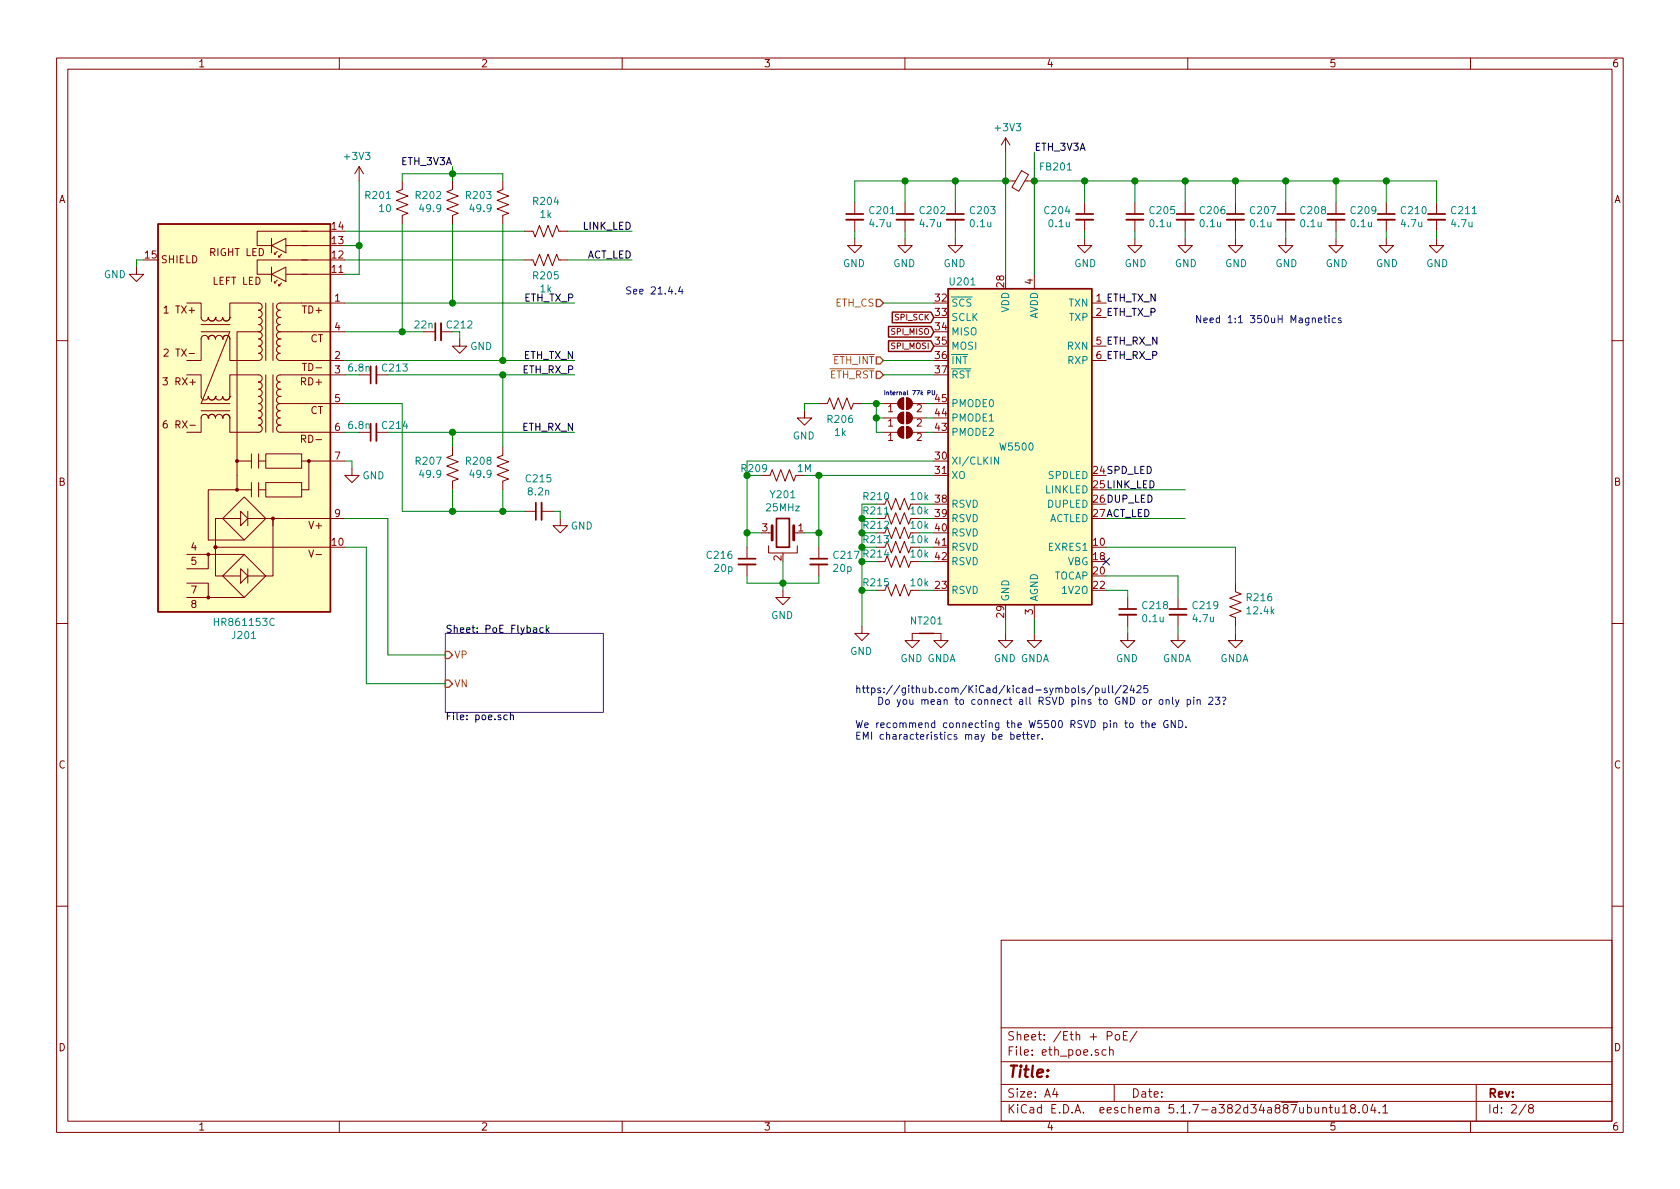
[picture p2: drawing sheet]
<svg xmlns="http://www.w3.org/2000/svg" width="297mm" height="210mm" viewBox="0 0 297 210" stroke-linecap="round" stroke-linejoin="round" font-family="sans-serif">
<g fill="none" stroke="#840000" stroke-width=".18">
<path d="M10 10.3h277v189.9h-277zM12 12.2h273v186.1h-273zM60 10.3v1.9M110 10.3v1.9M160 10.3v1.9M210 10.3v1.9M260 10.3v1.9M63.5 29.5l.8 1.2M63.5 29.5v2.5M63.5 29.5l-.8 1.2M71.1 32v1.5l-1 .4 2 .8-2 .7 2 .8-2 .8 2 .7-1 .4v1.5M80 32v1.5l-1 .4 2 .8-2 .7 2 .8-2 .8 2 .7-1 .4v1.5"/>
<path d="M88.9 32v1.5l-1 .4 2 .8-2 .7 2 .8-2 .8 2 .7-1 .4v1.5M151.1 35.8v2M151.1 38.9v2M160 35.8v2M160 38.9v2M168.9 35.8v2M168.9 38.9v2M177.8 24.4l-.8 1.2M177.8 24.4v2.5M177.8 24.4l.8 1.2M177.8 32h1.8M180.6 30.2l1.2 .7-1.7 2.9-1.2-.7z"/>
<path d="M181.2 32h1.7M191.8 35.8v2M191.8 38.9v2M200.7 35.8v2M200.7 38.9v2M209.5 35.8v2M209.5 38.9v2M218.4 35.8v2M218.4 38.9v2M227.3 35.8v2M227.3 38.9v2M236.2 35.8v2"/>
<path d="M236.2 38.9v2M245.1 35.8v2M245.1 38.9v2M254 35.8v2M254 38.9v2M24.1 47.2v1.3h1.3l-1.3 1.3-1.2-1.3h1.2M33 53.6h2.6v2.5a.63 .63 0 0 0 .6 .7 .63 .63 0 0 0 .6-.7 .63 .63 0 0 0 .7 .7 .63 .63 0 0 0 .6-.7M35.6 58.7h5l-5 12.7h5M35.6 57.4h5M36.8 59.9a.63 .63 0 0 1 .7-.6 .63 .63 0 0 1 .6 .6 .63 .63 0 0 1 .6-.6 .63 .63 0 0 1 .7 .6M36.8 59.9h.1M36.8 59.9a.63 .63 0 0 0-.6-.6 .63 .63 0 0 0-.6 .6v3.8h-2.6"/>
<path d="M38.1 56.1a.63 .63 0 0 0 .6 .7 .63 .63 0 0 0 .7-.7 .63 .63 0 0 0 .6 .7 .63 .63 0 0 0 .6-.7M38.1 56.1h.1M39.4 59.9h.1M40.6 56.1h.1M45.7 54.9a.63 .63 0 0 0 .7-.7 .63 .63 0 0 0-.7-.6h-5.1v2.5M45.7 54.9a.63 .63 0 0 1 .7 .6 .63 .63 0 0 1-.7 .6 .63 .63 0 0 1 .7 .7 .63 .63 0 0 1-.7 .6 .63 .63 0 0 1 .7 .6 .63 .63 0 0 1-.7 .7M45.7 54.9h.1M45.7 58.7a.63 .63 0 0 1 .7 .6 .63 .63 0 0 1-.7 .6 .63 .63 0 0 1 .7 .7 .63 .63 0 0 1-.7 .6 .63 .63 0 0 1 .7 .6 .63 .63 0 0 1-.7 .7 .63 .63 0 0 1 .7 .6 .63 .63 0 0 1-.7 .6h-5.1v-3.8a.63 .63 0 0 0-.6-.6 .63 .63 0 0 0-.6 .6M45.7 58.7h.1M45.7 58.7h-3.8v27.9M47 53.6v10.1M48 48.5l2.5-1.3v2.6z"/>
<path d="M48 43.4l2.5-1.2v2.5zM48 42.2v2.5M48 47.2v2.6M48.3 53.6v10.1M48.5 45h.3M48.5 50h.3M49 44.4l-.5 .6v-.3M49 49.5l-.5 .5v-.2M49.3 45.5h.2M49.3 50.5h.2M49.5 56.1a.63 .63 0 0 0-.6 .7 .63 .63 0 0 0 .6 .6 .63 .63 0 0 0-.6 .6 .63 .63 0 0 0 .6 .7M49.5 59.9h.1"/>
<path d="M49.5 58.7a.63 .63 0 0 0-.6 .6 .63 .63 0 0 0 .6 .6M49.5 59.9a.63 .63 0 0 0-.6 .7 .63 .63 0 0 0 .6 .6 .63 .63 0 0 0-.6 .6 .63 .63 0 0 0 .6 .7 .63 .63 0 0 0-.6 .6 .63 .63 0 0 0 .6 .6h11.5M49.5 56.1h.1M49.5 58.7h11.5M49.8 45l-.5 .5v-.3M49.8 50l-.5 .5v-.2M50.5 43.4h7.9M50.5 48.5h7.9M53.3 40.9h5.1M53.3 46h5.1M54.4 46h-8.9v2.5h2.5M54.4 40.9h-8.9v2.5h2.5"/>
<path d="M61 53.6h-11.5a.63 .63 0 0 0-.6 .6 .63 .63 0 0 0 .6 .7 .63 .63 0 0 0-.6 .6 .63 .63 0 0 0 .6 .6M74.9 58.7h2.1M78 58.7h2M81.3 59.9v1.3h-1.3l1.3 1.3 1.2-1.3h-1.2M92.7 40.9h1.5l.4 1 .8-2 .7 2 .8-2 .8 2 .7-2 .4 1h1.5M92.7 46h1.5l.4 1 .8-2 .7 2 .8-2 .8 2 .7-2 .4 1h1.5M151.1 42.2v1.2h-1.2l1.2 1.3 1.3-1.3h-1.3M160 42.2v1.2h-1.3l1.3 1.3 1.3-1.3h-1.3M168.9 42.2v1.2h-1.3l1.3 1.3 1.3-1.3h-1.3M182.9 48.5v2.5M191.8 42.2v1.2h1.2l-1.2 1.3-1.3-1.3h1.3M193 53.6h2.6"/>
<path d="M193 56.1h2.6M200.7 42.2v1.2h1.2l-1.2 1.3-1.3-1.3h1.3M209.5 42.2v1.2h1.3l-1.3 1.3-1.2-1.3h1.2M218.4 42.2v1.2h1.3l-1.3 1.3-1.2-1.3h1.2M227.3 42.2v1.2h1.3l-1.3 1.3-1.2-1.3h1.2M236.2 42.2v1.2h1.3l-1.3 1.3-1.3-1.3h1.3M245.1 42.2v1.2h1.3l-1.3 1.3-1.3-1.3h1.3M254 42.2v1.2h1.3l-1.3 1.3-1.3-1.3h1.3M10 60.2h2M29 61.8l.5-.1 .2 .1v.3v.2l-.7 .7h.7M29.5 74.4h-.3a.79 .79 0 0 0-.1 1.3l.4-.1v-.6l-.4-.1-.2 .3M33 66.3h2.6v3.8a.63 .63 0 0 0 .6 .6 .63 .63 0 0 0 .6-.6 .63 .63 0 0 0 .7 .6 .63 .63 0 0 0 .6-.6"/>
<path d="M35.6 72.6h5M36.8 73.9a.63 .63 0 0 1 .7-.6 .63 .63 0 0 1 .6 .6 .63 .63 0 0 1 .6-.6 .63 .63 0 0 1 .7 .6M36.8 73.9h.1M36.8 73.9a.63 .63 0 0 0-.6-.6 .63 .63 0 0 0-.6 .6v2.5h-2.6M38.1 70.1a.63 .63 0 0 0 .6 .6 .63 .63 0 0 0 .7-.6 .63 .63 0 0 0 .6 .6 .63 .63 0 0 0 .6-.6M38.1 70.1h.1M39.4 73.9a.63 .63 0 0 1 .6-.6 .63 .63 0 0 1 .6 .6v2.5h5.1a.63 .63 0 0 0 .7-.6 .63 .63 0 0 0-.7-.6 .63 .63 0 0 0 .7-.7 .63 .63 0 0 0-.7-.6M39.4 73.9h.1M40.6 70.1h.1M45.7 67.6a.63 .63 0 0 0 .7-.7 .63 .63 0 0 0-.7-.6h-5.1v3.8M45.7 67.6a.63 .63 0 0 1 .7 .6 .63 .63 0 0 1-.7 .6 .63 .63 0 0 1 .7 .7 .63 .63 0 0 1-.7 .6M45.7 67.6h.1"/>
<path d="M45.7 70.1a.63 .63 0 0 1 .7 .6 .63 .63 0 0 1-.7 .7 .63 .63 0 0 1 .7 .6 .63 .63 0 0 1-.7 .6 .63 .63 0 0 1 .7 .7 .63 .63 0 0 1-.7 .6M45.7 70.1h.1M45.7 73.9h.1M47 66.3v10.1M48.3 66.3v10.1M49.5 68.8h.1M49.5 70.1h.1M49.5 68.8a.63 .63 0 0 0-.6 .7 .63 .63 0 0 0 .6 .6M49.5 70.1a.63 .63 0 0 0-.6 .6 .63 .63 0 0 0 .6 .7M49.5 71.4a.63 .63 0 0 0-.6 .6 .63 .63 0 0 0 .6 .6 .63 .63 0 0 0-.6 .7 .63 .63 0 0 0 .6 .6 .63 .63 0 0 0-.6 .6 .63 .63 0 0 0 .6 .7M49.5 75.2h.1M49.5 75.2a.63 .63 0 0 0-.6 .6 .63 .63 0 0 0 .6 .6h11.5"/>
<path d="M49.5 71.4h11.5M61 66.3h-11.5a.63 .63 0 0 0-.6 .6 .63 .63 0 0 0 .6 .7 .63 .63 0 0 0-.6 .6 .63 .63 0 0 0 .6 .6M66.5 76.4h2.1M66.5 66.3h2.1M80 79v1.5l-1 .4 2 .8-2 .7 2 .8-2 .7 2 .8-1 .4v1.5M88.9 79v1.5l-1 .4 2 .8-2 .7 2 .8-2 .7 2 .8-1 .4v1.5M142.2 72.6v1.3h-1.2l1.2 1.3 1.3-1.3h-1.3M144.8 71.4h1.5l.4-1 .7 2 .8-2 .8 2 .7-2 .8 2 .4-1h1.5M156.2 71.4h2.5M156.2 73.9h2.5M156.2 76.4h2.5M159 70.7l.4-.3h.4v2a1.03 1.03 0 0 1-1-.6 1.03 1.03 0 0 1 .2-1.1z"/>
<path d="M159 73.2l.4-.3h.4v2a1.03 1.03 0 0 1-1-.6 1.03 1.03 0 0 1 .2-1.1zM159.1 75.7l.7-.3v2.1a1.02 1.02 0 0 1-1-.7 1.02 1.02 0 0 1 .3-1.1zM160.3 70.4a1.02 1.02 0 0 1 1 1 1.02 1.02 0 0 1-1 1zM160.3 72.9a1.02 1.02 0 0 1 1 1 1.02 1.02 0 0 1-1 1zM160.3 75.4a1.02 1.02 0 0 1 1 1 1.02 1.02 0 0 1-1 1.1zM161.3 71.4h2.5M161.3 73.9h2.5M161.3 76.4h2.5M193 61.2h2.6M193 63.7h2.6M285 60.2h2M33 98h10.2"/>
<path d="M36.8 98v2.6h-3.8M38.1 96.8h20.3M39.4 91.7l3.8-3.8 3.8 3.8-3.8 3.8zM41.9 86.6h2.5M41.9 86.6h-5.1v8.9h6.4M41.9 81.5h2.5M42.5 91.7h-4.4v10.1h4.4M42.5 90.4l1.3 1.3-1.3 1.3zM43.8 91.7h17.2M43.8 90.4v2.6M44.4 80.3v2.5M44.4 85.3v2.6"/>
<path d="M45.7 81.5h1.3M45.7 86.6h1.3M45.7 80.3v2.5M45.7 85.3v2.6M47 80.3h6.3v2.5h-6.3zM47 85.3h6.3v2.6h-6.3zM48.3 93v-1.3v10.1h-1.3M53.3 81.5h7.7M54.6 81.5v5.1h-1.3M62.2 82.8v1.3h-1.2l1.2 1.2 1.3-1.2h-1.3M92.7 90.4h2M95.8 90.4h2"/>
<path d="M99.1 91.7v1.3h-1.3l1.3 1.2 1.2-1.2h-1.2M132.1 96.8v2M132.1 99.8v2M135.9 96.5v1.3h5.1v-1.3M135.9 84.1h.2l.4-1 .8 2 .7-2 .8 2 .8-2 .7 2 .4-1M135.9 94.2h.6M140.3 94.2h.7M144.8 96.8v2M144.8 99.8v2M154.9 99.3h1.6l.3-1 .8 2 .8-2 .7 2 .8-2 .8 2 .3-1h1.6M156.5 94.2l.3-1 .8 2 .8-2 .7 2 .8-2 .8 2 .3-1M156.5 96.8l.3-1 .8 2 .8-2 .7 2 .8-2 .8 2 .3-1"/>
<path d="M156.5 89.1l.3-1 .8 2.1 .8-2.1 .7 2.1 .8-2.1 .8 2.1 .3-1.1M156.5 91.7l.3-1 .8 2 .8-2 .7 2 .8-2 .8 2 .3-1M10 110.3h2M33 103.1h3.8v2.6M33 105.7h10.2M39.4 101.8l3.8-3.8 3.8 3.8-3.8 3.9zM42.5 100.6l1.3 1.2-1.3 1.3zM43.8 100.6v2.5M43.8 101.8h3.2M138.4 104.4v1.3h-1.2l1.2 1.2 1.3-1.2h-1.3M152.4 110.7v1.3h-1.3l1.3 1.3 1.3-1.3h-1.3M154.9 104.4h1.6l.3-1 .8 2 .8-2 .7 2 .8-2 .8 2 .3-1h1.6"/>
<path d="M161.3 113.3h1.3l-1.3 1.2-1.3-1.2h1.3v-1.3h5.1v1.3h1.2l-1.2 1.2-1.3-1.2h1.3M177.8 112v1.3h-1.3l1.3 1.2 1.3-1.2h-1.3M182.9 112v1.3h1.2l-1.2 1.2-1.3-1.2h1.3M182.9 106.9v2.6M199.4 112v1.3h-1.3l1.3 1.2 1.3-1.2h-1.3M199.4 105.7v2M199.4 108.7v2M208.3 112v1.3h-1.3l1.3 1.2 1.2-1.2h-1.2M208.3 105.7v2M208.3 108.7v2M218.4 103.1v1.5l1.1 .4-2.1 .8 2.1 .7-2.1 .8 2.1 .8-2.1 .7 1 .4v1.5M218.4 112v1.3h-1.2l1.2 1.2 1.3-1.2h-1.3"/>
<path d="M285 110.3h2M10 160.2h2M177 166.3h108v32h-108zM285 160.2h2M60 198.3v1.9M110 198.3v1.9M160 198.3v1.9M177 194.8h108M177 191.8h108M177 187.8h108M177 181.8h108M186.5 192.5l-.4 1h1"/>
<path d="M186.8 193v1M195.6 185.7l-.5-.1-.3 .3 .2 .6h.6M195.8 183.2l.7-.1 .1-.2-.1-.3-.2-.2h-.5v1.5M196.2 185.7l.2-.1 .4 .1v.9M196.2 185.1v1.5M197 191.8v3M197.3 183.1l.2-.2 .4 .2v.7l-.2 .1-.4-.1zM198.6 183.1h.5M199.3 182.4h-.7v1.5h.7M201 182.3l-1.2 2M210 198.3v1.9M233.9 196v-.1a.37 .37 0 0 1 .6 .1v.8"/>
<path d="M233.9 195.8v1M235 195.8h.6M235.2 195.3v1.3l.4 .2M236.1 195.8v.9l.4 .1 .2-.1M236.7 195.8v1M237.4 195.8l.4-.5v1.5M237.4 196.8h.8M239.1 196l-.2-.2-.1-.2 .3-.3h.3l.2 .3v.2l-.7 .2a.48 .48 0 0 0 0 .7l.2 .1 .5-.1a.48 .48 0 0 0-.2-.7M240.3 196.7v.1M241.1 195.5l.3-.2a.94 .94 0 0 1 0 1.5l-.4-.3-.1-.6zM242.7 195.2l-.3 1.1h.9M243.1 195.8v1"/>
<path d="M243.9 196.7v.1M244.5 195.8l.4-.5v1.5M244.5 196.8h.9M260 198.3v1.9M261 191.8v6.5M269.8 195.2l-1.2 2M270.6 196l-.3-.2v-.2l.3-.3h.2l.3 .3-.1 .2-.6 .2a.48 .48 0 0 0-.1 .7l.3 .1 .4-.1a.48 .48 0 0 0-.2-.7"/>
</g>
<path d="M78.7 112h28v14h-28z" fill="none" stroke="#840084" stroke-width=".18"/>
<path d="M96 111h-.3l-.3 .2 .2 .6h.4M96.6 110.6v1.2M96.7 111.3l.4 .5M97.1 111l-.5 .5M89.7 126.5l-.4-.1-.2 .3 .1 .5h.5M90.2 126.6l.2-.2 .3 .1 .1 .8M90.2 126v1.3" fill="none" stroke="#000" stroke-width=".18"/>
<path d="M154.9 53h.7l.6 .6-.6 .6h-.7zM154.9 63.1h.7l.6 .6-.6 .7h-.7zM154.9 65.7h.7l.6 .6-.6 .6h-.7zM78.7 115.2h.7l.6 .6-.6 .7h-.7zM78.7 120.3h.7l.6 .6-.6 .6h-.7z" fill="none" stroke="#848400" stroke-width=".25"/>
<g fill="none" stroke="#840000" stroke-width=".33">
<path d="M149.6 38.9h3.1M158.5 38.9h3M167.4 38.9h3M190.2 38.9h3.1M199.1 38.9h3.1M208 38.9h3.1M216.9 38.9h3.1M225.8 38.9h3.1M234.7 38.9h3M243.6 38.9h3M252.5 38.9h3M78 57.1v3.1"/>
<path d="M66.5 64.8v3M66.5 74.9v3.1M95.8 88.9v3M130.6 99.8h3M143.3 99.8h3M197.9 108.7h3M206.8 108.7h3"/>
</g>
<g fill="none" stroke="#840000" stroke-width=".3">
<path d="M149.6 37.8h3.1M158.5 37.8h3M167.4 37.8h3M190.2 37.8h3.1M199.1 37.8h3.1M208 37.8h3.1M216.9 37.8h3.1M225.8 37.8h3.1M234.7 37.8h3M243.6 37.8h3M252.5 37.8h3M77 57.1v3.1"/>
<path d="M65.5 64.8v3M65.5 74.9v3.1M94.7 88.9v3M130.6 98.8h3M137.3 91.7h2.3v5.1h-2.3zM143.3 98.8h3M197.9 107.7h3M206.8 107.7h3"/>
</g>
<path d="M27.9 39.6h30.5v68.6h-30.5zM157.1 57.7h7.5l.5 1-.5 .9h-7.5zM157.8 55.2h6.8l.5 .9-.5 1h-6.8zM167.6 51h25.4v55.9h-25.4zM157.1 60.3h7.5l.5 .9-.5 .9h-7.5zM162.6 112h2.5" fill="none" stroke="#840000" stroke-width=".25"/>
<g fill="#ffffc2" stroke="#ffffc2" stroke-width=".18">
<path d="M167.6 51h25.4v55.9h-25.4z"/>
<path d="M27.9 39.6h30.5v68.6h-30.5z"/>
</g>
<path d="M176.6 80.8v1.3l-.8-1.3v1.3" fill="none" stroke="#008484" stroke-width=".18"/>
<path d="M136.5 93v2.5M140.3 93v2.5" fill="none" stroke="#840000" stroke-width=".51"/>
<g fill="#840000" stroke="#840000" stroke-width=".18">
<path d="M159 70.7l.4-.3h.4v2a1.03 1.03 0 0 1-1-.6 1.03 1.03 0 0 1 .2-1.1z"/>
<path d="M160.3 70.4a1.02 1.02 0 0 1 1 1 1.02 1.02 0 0 1-1 1z"/>
<path d="M159 73.2l.4-.3h.4v2a1.03 1.03 0 0 1-1-.6 1.03 1.03 0 0 1 .2-1.1z"/>
<path d="M160.3 72.9a1.02 1.02 0 0 1 1 1 1.02 1.02 0 0 1-1 1z"/>
<path d="M159.1 75.7l.7-.3v2.1a1.02 1.02 0 0 1-1-.7 1.02 1.02 0 0 1 .3-1.1z"/>
<path d="M160.3 75.4a1.02 1.02 0 0 1 1 1 1.02 1.02 0 0 1-1 1.1z"/>
<circle cx="41.9" cy="81.5" r=".25"/>
<circle cx="54.6" cy="81.5" r=".25"/>
<circle cx="48.3" cy="91.7" r=".25"/>
<circle cx="41.9" cy="86.6" r=".25"/>
<circle cx="38.1" cy="96.8" r=".25"/>
<circle cx="36.8" cy="98" r=".25"/>
<circle cx="36.8" cy="105.7" r=".25"/>
</g>
<g fill="none" stroke="#008400" stroke-width=".18">
<path d="M63.5 32v16.5h-2.5M71.1 32v-1.3h17.8v1.3M71.1 39.6v19.1M80 29.5v2.5M80 39.6v14M88.9 39.6v24.1M160 32v3.8M168.9 32v3.8M177.8 26.9v21.6M177.8 32h-26.7v3.8M182.9 26.9v21.6M182.9 32h71.1v3.8"/>
<path d="M191.8 32v3.8M200.7 32v3.8M209.5 32v3.8M218.4 32v3.8M227.3 32v3.8M236.2 32v3.8M245.1 32v3.8M25.4 46h-1.3v1.2M61 58.7h13.9M61 40.9h31.7M61 46h31.7M61 53.6h40.6"/>
<path d="M61 43.4h2.5M81.3 58.7v1.2M100.3 40.9h11.5M100.3 46h11.5M151.1 40.9v1.3M156.2 53.6h8.9M160 40.9v1.3M168.9 40.9v1.3M191.8 40.9v1.3M200.7 40.9v1.3M209.5 40.9v1.3M218.4 40.9v1.3"/>
<path d="M227.3 40.9v1.3M236.2 40.9v1.3M245.1 40.9v1.3M254 40.9v1.3M61 71.4h10.1v19h21.6M61 66.3h2.5M61 63.7h40.6M61 76.4h2.5M68.6 66.3h33M68.6 76.4h33M80 76.4v2.6M88.9 66.3v12.7"/>
<path d="M144.8 71.4h-2.6v1.2M152.4 71.4h3.8M154.9 71.4v5h1.3M154.9 73.9h1.3M156.2 66.3h8.9M156.2 63.7h8.9M163.8 71.4h1.3M163.8 73.9h1.3M163.8 76.4h1.3M61 81.5h1.2v1.3M61 91.7h7.6v24.1h10.1M61 96.8h3.8v24.1h13.9"/>
<path d="M80 86.6v3.8M88.9 86.6v3.8M97.8 90.4h1.3v1.3M132.1 94.2h2.5M138.4 99.3v5.1M142.2 84.1h22.9M142.2 94.2h2.6M144.8 84.1v12.7M152.4 99.3h2.5M152.4 89.1v21.6M162.6 99.3h2.5M162.6 91.7h2.5"/>
<path d="M162.6 89.1h2.5M162.6 96.8h2.5M162.6 94.2h2.5M165.1 81.5h-33v15.3M195.6 91.7h13.9M195.6 96.8h22.8v6.3M195.6 86.6h13.9M132.1 101.8v1.3h12.7v-1.3M152.4 104.4h2.5M162.6 104.4h2.5M177.8 109.5v2.5M182.9 109.5v2.5"/>
<path d="M195.6 104.4h3.8v1.3M195.6 101.8h12.7v3.9M199.4 110.7v1.3M208.3 110.7v1.3M218.4 110.7v1.3"/>
</g>
<g fill="none" stroke="#0000c2" stroke-width=".18">
<path d="M120.3 50.7l-.3 .9h.8M120.6 51.1v.9M212.3 55.8v1.3l-.7-1.3v1.3M212.9 56.6l.6-.1-.1-.2-.4-.1-.1 .2v.6h.5M213.9 56.6l.7-.1-.1-.2-.4-.1-.2 .2 .1 .6h.5M164.1 69.5l.4-.1v-.3h-.4v.7M164.8 69.1v.6l.2 .1 .2-.1 .1-.6M178.7 129.9h.4l.2 .2-.1 .6h-.5M178.7 129.5v1.2M179.8 130.3l.6-.1-.1-.3h-.3l-.2 .2 .1 .6h.4M180.8 129.9h.5M180.9 129.5v1.1l.4 .1"/>
<path d="M181.5 129.9h.5M181.7 129.5v1.1l.3 .1M182.3 130.3l.7-.1-.1-.3h-.4l-.2 .2 .1 .6h.5M183.5 129.9v.8M183.8 129.9l-.3 .2M184.3 130.6v.1M190.7 121.2v1.1l.2 .2M191.8 121.7h-.3l-.2 .1v.2l.5 .1v.3h-.5M193.3 121.2l-1.1 1.6M193.7 121.7h.4l.2 .2-.1 .5h-.5M193.7 121.7v1.2M194.9 121.7v.7l.3 .1 .2-.1"/>
<path d="M195.4 121.7v.8M196 121.2v1.1l.2 .2M196.7 121.2v1.1l.1 .2M198.2 121.2l-1 1.6M198.6 121.4l.5-.2 .2 .4-.7 .9h.7M199.7 128l.2-.2 .4 .2 .1 .4-.2 .2-.3 .1-.2-.2zM200.1 121.2l-.3 .9h.8M200.4 121.7v.8M201 121.4l.5-.2 .2 .2 .1 .2-.1 .2-.7 .7h.8M201.7 127.8h.5M201.9 127.4v1.1l.3 .2M202.1 123.8l.2-.1 .4 .1v.5l-.1 .2-.3 .1-.2-.2z"/>
<path d="M202.6 128l.2-.2 .3 .1v.8M202.6 127.4v1.3M202.9 121.2h-.6l-.1 .6 .5-.1 .3 .3v.3l-.3 .2-.5-.1M203.3 123.7v.9M203.6 123.7l-.3 .2M203.7 128.2l.6-.1-.1-.2-.3-.1-.2 .2 .1 .6h.4M205.1 123.8l.3-.1 .2 .1-.1 .7-.3 .1-.2-.3zM206.2 123.8l.1-.1 .4 .1v.8M206.2 123.7v.9M206.5 127.5a.59 .59 0 0 0-.8 .5 .59 .59 0 0 0 .8 .6v-.5h-.2M207.3 123.3v1.1l.2 .2M207.8 127.4v1.3l-.7-1.3v1.3"/>
<path d="M207.8 123.7l.4 .9M208.4 127.4a.64 .64 0 0 1 .7 .6 .64 .64 0 0 1-.7 .7zM208.5 123.7l-.4 1.2-.3 .1M209.7 128.5v.2M209.9 123.8l.4-.1 .2 .2-.1 .6h-.5M209.9 123.7v1.3M211.1 123.3v.1M211.1 123.7v.9M211.7 123.8l.2-.1 .3 .1v.8M211.7 123.7v.9M213.7 123.4l.5-.1 .2 .1 .1 .2-.1 .2-.7 .8h.8M214.9 123.3h.8l-.5 .5 .4 .1 .1 .4-.3 .3-.5-.2"/>
<path d="M216.2 123.4l.4-.1 .1 .2-.3 .6M216.4 124.4v.2"/>
</g>
<g fill="#008400" stroke="#008400" stroke-width=".25">
<circle cx="227.3" cy="32" r=".51"/>
<circle cx="88.9" cy="66.3" r=".51"/>
<circle cx="80" cy="76.4" r=".51"/>
<circle cx="160" cy="32" r=".51"/>
<circle cx="168.9" cy="32" r=".51"/>
<circle cx="191.8" cy="32" r=".51"/>
<circle cx="200.7" cy="32" r=".51"/>
<circle cx="209.6" cy="32" r=".51"/>
<circle cx="218.4" cy="32" r=".51"/>
<circle cx="182.9" cy="32" r=".51"/>
<circle cx="236.2" cy="32" r=".51"/>
<circle cx="245.1" cy="32" r=".51"/>
<circle cx="80" cy="53.6" r=".51"/>
<circle cx="88.9" cy="63.7" r=".51"/>
<circle cx="63.5" cy="43.4" r=".51"/>
<circle cx="71.1" cy="58.7" r=".51"/>
<circle cx="177.8" cy="32" r=".51"/>
<circle cx="132.1" cy="84.1" r=".51"/>
<circle cx="138.4" cy="103.1" r=".51"/>
<circle cx="80" cy="30.7" r=".51"/>
<circle cx="88.9" cy="90.4" r=".51"/>
<circle cx="154.9" cy="71.4" r=".51"/>
<circle cx="132.1" cy="94.2" r=".51"/>
<circle cx="154.9" cy="73.9" r=".51"/>
<circle cx="80" cy="90.4" r=".51"/>
<circle cx="144.8" cy="94.2" r=".51"/>
<circle cx="152.4" cy="104.4" r=".51"/>
<circle cx="152.4" cy="91.7" r=".51"/>
<circle cx="152.4" cy="94.2" r=".51"/>
<circle cx="152.4" cy="96.8" r=".51"/>
<circle cx="152.4" cy="99.3" r=".51"/>
<circle cx="144.8" cy="84.1" r=".51"/>
</g>
<path d="M195 98.7l1.2 1.2M196.2 98.7l-1.2 1.2" fill="none" stroke="#000084" stroke-width=".18"/>
<text font-size="2.8" fill="#840000" x="178" y="190.5">Title:</text>
<g font-size="2.1" fill="#840000">
<text x="178" y="184">Sheet: /Eth + PoE/</text>
<text x="178" y="186.7">File: eth_poe.sch</text>
<text x="178" y="196.9">KiCad E.D.A. eeschema 5.1.7-a382d34a887ubuntu18.04.1</text>
<text x="178" y="194.1">Size: A4</text>
<text x="200" y="194.1">Date:</text>
<text x="263" y="194.1">Rev:</text>
<text x="263" y="196.9">Id: 2/8</text>
</g>
<g font-size="1.8" fill="#840000">
<text x="35" y="11.9">1</text>
<text x="85" y="11.9">2</text>
<text x="135" y="11.9">3</text>
<text x="185" y="11.9">4</text>
<text x="235" y="11.9">5</text>
<text x="285" y="11.9">6</text>
<text x="10.4" y="35.9">A</text>
<text x="285.4" y="35.9">A</text>
<text x="58.7" y="40.6">14</text>
<text x="25.7" y="45.7">15</text>
<text x="28.5" y="46.6">SHIELD</text>
<text x="37.2" y="45.3">RIGHT LED</text>
<text x="58.7" y="45.7">12</text>
<text x="58.7" y="43.2">13</text>
<text x="37.7" y="50.4">LEFT LED</text>
<text x="58.7" y="48.3">11</text>
<text x="59.2" y="53.3">1</text>
<text x="165.4" y="53.3">32</text>
<text x="177.5" y="50.7" transform="rotate(-90 177.5 50.7)">28</text>
<text x="182.6" y="50.3" transform="rotate(-90 182.6 50.3)">4</text>
<text x="29.4" y="55.4">1 TX+</text>
<text x="53.6" y="55.4">TD+</text>
<text x="59.2" y="58.4">4</text>
<text x="165.4" y="55.9">33</text>
<text x="165.4" y="58.4">34</text>
<text x="29.6" y="63.1">2 TX-</text>
<text x="53.8" y="65.6">TD-</text>
<text x="54.9" y="60.5">CT</text>
<text x="59.2" y="63.5">2</text>
<text x="165.4" y="61">35</text>
<text x="165.4" y="63.5">36</text>
<text x="29.3" y="68.1">3 RX+</text>
<text x="53.3" y="68.1">RD+</text>
<text x="59.2" y="66">3</text>
<text x="59.2" y="71.1">5</text>
<text x="165.4" y="66">37</text>
<text x="165.4" y="71.1">45</text>
<text x="29.5" y="75.8">6 RX-</text>
<text x="54.9" y="73.2">CT</text>
<text x="59.2" y="76.2">6</text>
<text x="157" y="72.9">1</text>
<text x="157" y="75.4">1</text>
<text x="157" y="78">1</text>
<text x="162.1" y="72.9">2</text>
<text x="162.1" y="75.4">2</text>
<text x="162.1" y="78">2</text>
<text x="165.4" y="76.2">43</text>
<text x="165.4" y="73.7">44</text>
<text x="53.5" y="78.3">RD-</text>
<text x="59.2" y="81.3">7</text>
<text x="165.4" y="81.3">30</text>
<text x="165.4" y="83.8">31</text>
<text x="10.4" y="85.9">B</text>
<text x="165.4" y="88.9">38</text>
<text x="285.4" y="85.9">B</text>
<text x="54.7" y="93.5">V+</text>
<text x="59.2" y="91.4">9</text>
<text x="134.8" y="94">3</text>
<text x="141.1" y="94">1</text>
<text x="161.1" y="93.5">10k</text>
<text x="165.4" y="91.4">39</text>
<text x="165.4" y="94">40</text>
<text x="33.8" y="97.4">4</text>
<text x="33.8" y="99.9">5</text>
<text x="54.9" y="98.6">V-</text>
<text x="58.7" y="96.5">10</text>
<text x="138.2" y="99.2" transform="rotate(-90 138.2 99.2)">2</text>
<text x="161.1" y="98.6">10k</text>
<text x="165.4" y="96.5">41</text>
<text x="165.4" y="99.1">42</text>
<text x="193.3" y="96.5">10</text>
<text x="193.3" y="99.1">18</text>
<text x="193.3" y="101.6">20</text>
<text x="33.8" y="105">7</text>
<text x="33.8" y="107.5">8</text>
<text x="165.4" y="104.1">23</text>
<text x="193.3" y="104.1">22</text>
<text x="177.5" y="109.2" transform="rotate(-90 177.5 109.2)">29</text>
<text x="182.6" y="108.7" transform="rotate(-90 182.6 108.7)">3</text>
<text x="10.4" y="135.9">C</text>
<text x="285.4" y="135.9">C</text>
<text x="10.4" y="185.9">D</text>
<text x="285.4" y="185.9">D</text>
<text x="35" y="199.9">1</text>
<text x="85" y="199.9">2</text>
<text x="135" y="199.9">3</text>
<text x="185" y="199.9">4</text>
<text x="235" y="199.9">5</text>
<text x="285" y="199.9">6</text>
</g>
<g font-size="1.8" fill="#008484">
<text x="176.1" y="23.2">+3V3</text>
<text x="61" y="28.3">+3V3</text>
<text x="64.7" y="35.2">R201</text>
<text x="73.6" y="35.2">R202</text>
<text x="82.5" y="35.2">R203</text>
<text x="184" y="30.1">FB201</text>
<text x="67.1" y="37.5">10</text>
<text x="74.3" y="37.5">49.9</text>
<text x="83.2" y="37.5">49.9</text>
<text x="94.4" y="36.2">R204</text>
<text x="95.6" y="38.6">1k</text>
<text x="153.9" y="37.9">C201</text>
<text x="153.9" y="40.2">4.7u</text>
<text x="162.8" y="37.9">C202</text>
<text x="162.8" y="40.2">4.7u</text>
<text x="171.7" y="37.9">C203</text>
<text x="171.7" y="40.2">0.1u</text>
<text x="184.8" y="37.9">C204</text>
<text x="185.5" y="40.2">0.1u</text>
<text x="203.4" y="37.9">C205</text>
<text x="203.4" y="40.2">0.1u</text>
<text x="212.3" y="37.9">C206</text>
<text x="212.3" y="40.2">0.1u</text>
<text x="221.2" y="37.9">C207</text>
<text x="221.2" y="40.2">0.1u</text>
<text x="230.1" y="37.9">C208</text>
<text x="230.1" y="40.2">0.1u</text>
<text x="239" y="37.9">C209</text>
<text x="239" y="40.2">0.1u</text>
<text x="247.9" y="37.9">C210</text>
<text x="247.9" y="40.2">4.7u</text>
<text x="256.7" y="37.9">C211</text>
<text x="256.7" y="40.2">4.7u</text>
<text x="149" y="47.2">GND</text>
<text x="157.9" y="47.2">GND</text>
<text x="166.8" y="47.2">GND</text>
<text x="189.9" y="47.2">GND</text>
<text x="198.8" y="47.2">GND</text>
<text x="207.7" y="47.2">GND</text>
<text x="216.6" y="47.2">GND</text>
<text x="225.5" y="47.2">GND</text>
<text x="234.4" y="47.2">GND</text>
<text x="243.3" y="47.2">GND</text>
<text x="252.2" y="47.2">GND</text>
<text x="18.4" y="49.2">GND</text>
<text x="94.4" y="49.4">R205</text>
<text x="168.1" y="50.5">U201</text>
<text x="73.4" y="58.1">22n</text>
<text x="168.1" y="54.2">SCS</text>
<text x="168.1" y="56.8">SCLK</text>
<text x="168.1" y="59.3">MISO</text>
<text x="178.4" y="55.3" transform="rotate(-90 178.4 55.3)">VDD</text>
<text x="183.5" y="56.6" transform="rotate(-90 183.5 56.6)">AVDD</text>
<text x="189" y="54.2">TXN</text>
<text x="189.1" y="56.8">TXP</text>
<text x="61.7" y="65.7">6.8n</text>
<text x="67.7" y="65.7">C213</text>
<text x="83.1" y="61.9">GND</text>
<text x="168.1" y="61.8">MOSI</text>
<text x="168.1" y="64.4">INT</text>
<text x="188.8" y="61.8">RXN</text>
<text x="188.9" y="64.4">RXP</text>
<text x="168.1" y="66.9">RST</text>
<text x="61.7" y="75.9">6.8n</text>
<text x="67.7" y="75.9">C214</text>
<text x="140.2" y="77.7">GND</text>
<text x="146.5" y="74.8">R206</text>
<text x="147.6" y="77.1">1k</text>
<text x="168.1" y="77.1">PMODE2</text>
<text x="168.1" y="74.5">PMODE1</text>
<text x="168.1" y="72">PMODE0</text>
<text x="73.6" y="82.2">R207</text>
<text x="82.5" y="82.2">R208</text>
<text x="141" y="83.5">1M</text>
<text x="168.1" y="82.2">XI/CLKIN</text>
<text x="177" y="79.7">W5500</text>
<text x="64.1" y="84.8">GND</text>
<text x="74.3" y="84.5">49.9</text>
<text x="83.2" y="84.5">49.9</text>
<text x="93.1" y="85.3">C215</text>
<text x="93.5" y="87.6">8.2n</text>
<text x="136.4" y="88.1">Y201</text>
<text x="152.8" y="88.4">R210</text>
<text x="161.1" y="88.4">10k</text>
<text x="168.1" y="84.7">XO</text>
<text x="168.1" y="89.8">RSVD</text>
<text x="184.9" y="87.2">LINKLED</text>
<text x="185.3" y="89.8">DUPLED</text>
<text x="185.4" y="84.7">SPDLED</text>
<text x="100.9" y="93.6">GND</text>
<text x="135.6" y="90.4">25MHz</text>
<text x="161.1" y="91">10k</text>
<text x="168.1" y="92.3">RSVD</text>
<text x="168.1" y="94.9">RSVD</text>
<text x="185.4" y="92.3">ACTLED</text>
<text x="125.1" y="98.8">C216</text>
<text x="126.4" y="101.1">20p</text>
<text x="147.4" y="101.1">20p</text>
<text x="147.5" y="98.8">C217</text>
<text x="161.1" y="96.1">10k</text>
<text x="168.1" y="97.4">RSVD</text>
<text x="168.1" y="99.9">RSVD</text>
<text x="185.5" y="97.4">EXRES1</text>
<text x="188.7" y="99.9">VBG</text>
<text x="152.8" y="103.7">R215</text>
<text x="161.1" y="103.7">10k</text>
<text x="168.1" y="105">RSVD</text>
<text x="178.4" y="106.4" transform="rotate(-90 178.4 106.4)">GND</text>
<text x="183.5" y="106.4" transform="rotate(-90 183.5 106.4)">AGND</text>
<text x="186.3" y="102.5">TOCAP</text>
<text x="188" y="105">1V2O</text>
<text x="202.1" y="107.7">C218</text>
<text x="211" y="107.7">C219</text>
<text x="220.6" y="106.3">R216</text>
<text x="38.3" y="110.7">HR861153C</text>
<text x="41.2" y="113">J201</text>
<text x="136.3" y="109.5">GND</text>
<text x="161.2" y="110.4">NT201</text>
<text x="202.1" y="110">0.1u</text>
<text x="211" y="110">4.7u</text>
<text x="220.6" y="108.6">12.4k</text>
<text x="150.3" y="115.8">GND</text>
<text x="159.2" y="117.1">GND GNDA</text>
<text x="175.7" y="117.1">GND GNDA</text>
<text x="197.3" y="117.1">GND</text>
<text x="205.5" y="117.1">GNDA</text>
<text x="215.7" y="117.1">GNDA</text>
</g>
<g font-size="1.8">
<text x="71.1" y="29.2">ETH_3V3A</text>
<text x="182.9" y="26.7">ETH_3V3A</text>
<text x="103.1" y="40.6">LINK_LED</text>
<text x="103.6" y="45.7">ACT_LED</text>
<text x="92.7" y="53.3">ETH_TX_P</text>
<text x="95.6" y="51.7">1k</text>
<text x="193.8" y="53.3">1 ETH_TX_N</text>
<text x="193.8" y="55.9">2 ETH_TX_P</text>
<text x="92.6" y="63.5">ETH_TX_N</text>
<text x="193.8" y="61">5 ETH_RX_N</text>
<text x="193.8" y="63.5">6 ETH_RX_P</text>
<text x="92.5" y="66">ETH_RX_P</text>
<text x="92.4" y="76.2">ETH_RX_N</text>
<text x="193.3" y="83.8">24SPD_LED</text>
<text x="193.3" y="86.4">25LINK_LED</text>
<text x="193.3" y="88.9">26DUP_LED</text>
<text x="193.3" y="91.4">27ACT_LED</text>
<text x="78.7" y="111.9">Sheet: PoE Flyback</text>
<text x="78.7" y="127.3">File: poe.sch</text>
</g>
<g font-size="1.8" fill="#0000c2">
<text x="110.5" y="52.1">See 21.4.4</text>
<text x="215.2" y="57.1">Need 1:1 350uH Magnetics</text>
<text x="151.1" y="122.6">https://github.com/KiCad/kicad-symbols/pull/2425</text>
<text x="153.1" y="124.6">Do you mean to connect all RSVD pins to GND or only pin 23?</text>
<text x="151.1" y="128.7">We recommend connecting the W5500 RSVD pin to the GND.</text>
<text x="151.1" y="130.8">EMI characteristics may be better.</text>
</g>
<g font-size="1.8" fill="#008400">
<text x="79.1" y="58.1">C212</text>
<text x="131.2" y="83.5">R209</text>
<text x="152.8" y="93.5">R212</text>
<text x="152.8" y="91">R211</text>
<text x="152.8" y="98.6">R214</text>
<text x="152.8" y="96.1">R213</text>
</g>
<g font-size="1.8" fill="#848400">
<text x="147.7" y="54.2">ETH_CS</text>
<text x="147.3" y="64.4">ETH_INT</text>
<text x="146.6" y="66.9">ETH_RST</text>
<text x="80.3" y="116.5">VP</text>
<text x="80.3" y="121.5">VN</text>
</g>
<g font-size="1.4" fill="#840000">
<text x="157.8" y="59.2">SPI_MISO</text>
<text x="158.4" y="56.6">SPI_SCK</text>
<text x="157.8" y="61.7">SPI_MOSI</text>
</g>
<text font-size="1.1" fill="#0000c2" x="156.2" y="69.9">Internal 77k PU</text>
</svg>
